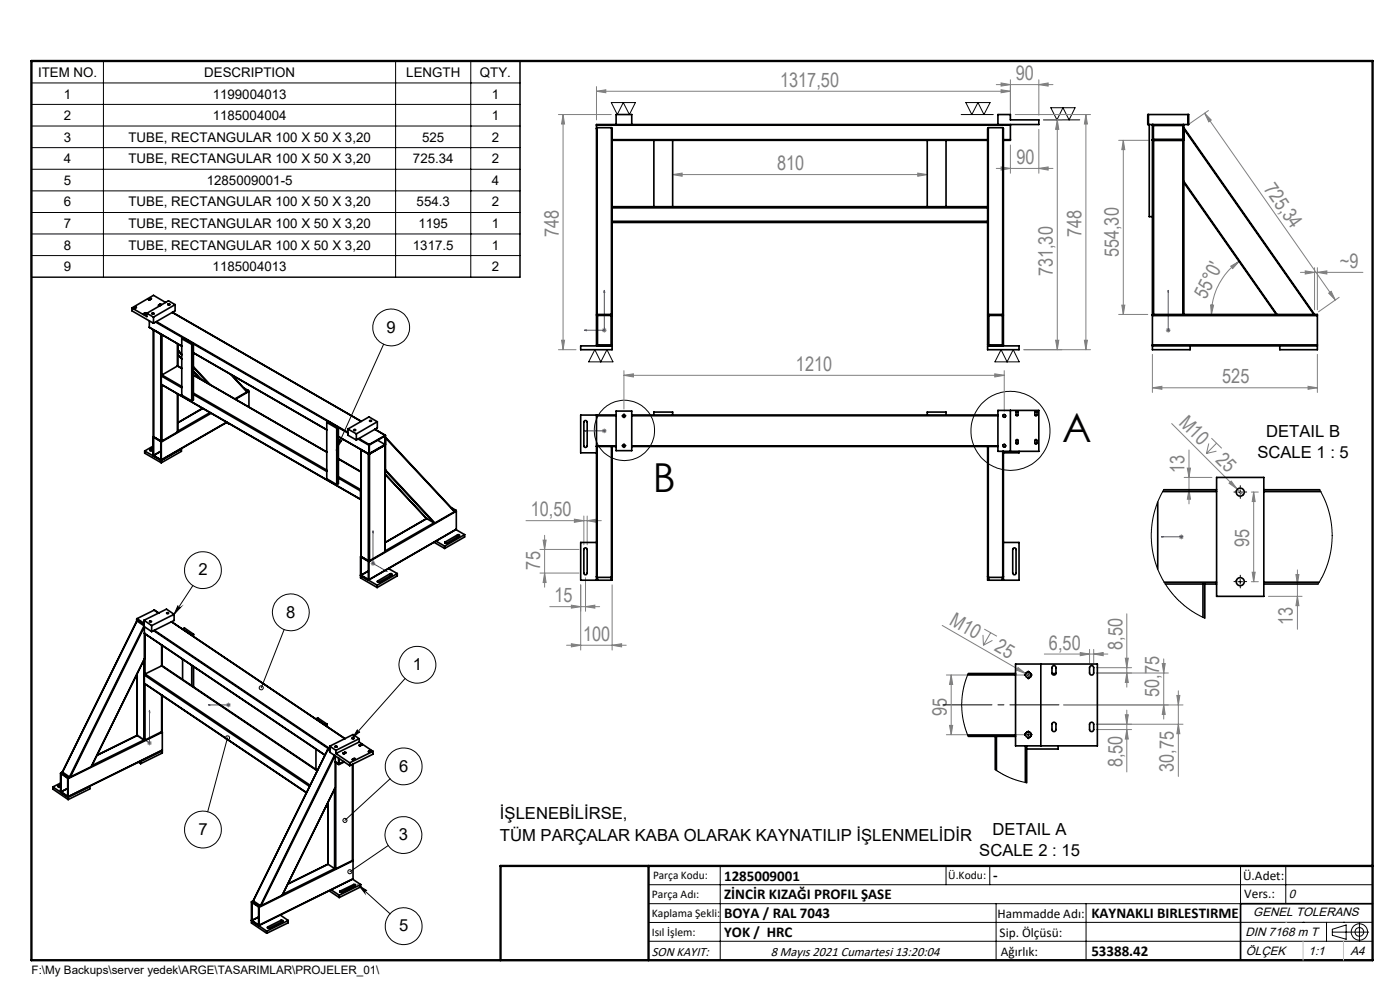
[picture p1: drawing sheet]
<svg xmlns="http://www.w3.org/2000/svg" width="297mm" height="210mm" viewBox="0 0 297 210" stroke-linecap="round" stroke-linejoin="round" font-family="sans-serif">
<g fill="none" stroke="#808080" stroke-width=".21">
<path d="M126.5 19.4l2-.4v.7zM126.5 18.4v7M126.5 19.4h87.8M211.3 17.9h12.1M212.4 19l1.9 .4-1.9 .3zM212.4 17.6l1.9 .3-1.9 .4zM214.3 16.9v8.5M220.4 17.9l2-.3v.7zM220.4 16.9v7.5M118.5 24.3h11.2M119.5 24.3l.3 2h-.7zM119.5 24.3v49.9"/>
<path d="M142.7 37l2-.3v.7zM142.7 37h54M194.7 36.7l2 .3-2 .4zM211.3 35.7h12.1M212.4 35.4l1.9 .3-1.9 .4zM214.3 30.8v6M215.4 24.3h16M220.4 35.7l2-.3v.7zM220.4 27.4v9.4M221.4 25.4h3.9M224.3 25.4l.3 2h-.7zM224.3 25.4v48.8"/>
<path d="M230.4 24.3v49.9M230.4 24.3l.3 2h-.7zM237.3 29.8h6.3M238.3 29.8v36.9M238.3 29.8l.3 1.9h-.6zM255.6 24l1.4 1.5-.6 .4zM255.6 24l27.7 39.6M256.4 23.5l-4.4 3M261.1 56.5l1.8-1.1-1.4 1.6zM262.9 55.4a13.7 13.7 0 0 0-5.9 11.3M275.9 57.8h13.2M276.9 57.5l2 .3-2 .3z"/>
<path d="M278.9 56.8v8.9M279.5 57.8l2-.3v.6zM279.5 56.8v8.9M118.5 74.2h3.7M119.1 72.2h.7l-.3 2zM127.7 70.1h1M127.8 69.7l.8 .7M128.2 69.6v.9M128.6 69.7l-.8 .7M132.4 79.6l2-.3v.7zM132.4 78.6v8.2M132.4 79.6h80.6"/>
<path d="M211 79.3l2 .3-2 .4zM213 78.6v8.6M217.2 74.2h14.2M223.9 72.2h.7l-.3 2zM230 72.2h.7l-.3 2zM237.3 66.7h6.2M238 64.7h.6l-.3 2zM244.5 75.2v8M247.3 70.1h1M247.5 69.7l.7 .7M247.8 69.6v.9M248.2 69.7l-.7 .7"/>
<path d="M256.8 64.7h.7l-.5 2zM279.5 75.2v8M281.9 62.2l.5-.4 .9 1.8zM284.1 63.1l-4.4 3M127.7 91.4h1M127.8 91l.8 .7M128.2 90.9v1M128.6 91l-.8 .7M244.5 82.3l2-.4v.7zM244.5 82.3h35M248.6 89.8l13.8 13.9M251.9 99.3h.7l-.4 2z"/>
<path d="M252.2 95.5v11.4M256.4 94.1l-.5 2.1M257 92.9l2.2 2.2M258.1 95.7l-2.2 .5M258.1 94l-2.2 2.2M277.5 81.9l2 .4-2 .3zM78.6 119.5h1M78.8 119.2l.7 .7M79.1 119v1M79.5 119.2l-.7 .7M111.6 110.4h16M114.5 116.5h8.3"/>
<path d="M115.2 114.6h.7l-.4 1.9zM115.5 113.6v11M121.8 110.1l2.1 .3-2.1 .4zM123.9 109.5v6.1M124.6 110.4l1.9-.3v.7zM124.6 109.5v6.1M250.1 113.9h1M250.3 113.5l.7 .8M250.6 113.4v1M251 113.5l-.7 .8M251.2 101.3h5.9M252.2 103.9l.4 2h-.7z"/>
<path d="M261.2 102.1l1.2 1.6-1.7-1.2zM262.4 103.7l1.4 1.4M265.5 104.4h1.4M266 104.4v19M266 104.4l.3 2h-.7zM114.5 121.6h8.3M115.5 121.6l.4 2h-.7zM116.6 128.7h10.6M120.2 136.9h12.7M121.2 128.4l2 .3-2 .3zM121.2 136.6l2 .3-2 .3zM123.2 124.1v13.8"/>
<path d="M124.2 128.7l2-.3v.6zM124.2 122.5v7.2M129.9 136.9l2-.3v.6zM129.9 124.1v13.8M199.9 132.7l17.7 10.2M208.5 134.7l.1 2.2M208.8 133.4l2.7 1.6M210.1 134.2l-1.5 2.7M210.5 135.8l-1.9 1.1M221.5 138.7h13.5M229.2 138.4l1.9 .3-1.9 .4zM231.1 137.8v2.8"/>
<path d="M232 138.7l2-.3v.7zM232 137.8v2.8M238.7 139.6h.7l-.4 2zM239 130.2v15.6M246.9 139.8v12.7M265.5 123.4h1.4M265.6 121.4h.7l-.3 2zM269.1 126.5h7.1M274.9 121.9h.7l-.4 2zM275.2 120.9v12.6M275.2 126.5l.4 2h-.7zM31.2 157.6h1"/>
<path d="M31.4 157.3l.7 .7M31.7 157.1v1M32.1 157.3l-.7 .7M47.9 149.5h1.1M48.1 149.2l.7 .7M48.5 149v1M48.8 149.2l-.7 .7M200.8 143.2h16.3M200.8 155.8h16.3M201.4 153.9h.7l-.3 1.9zM201.8 143.2l.3 2h-.7zM201.8 143.2v12.6"/>
<path d="M216 141.6l1.6 1.3-1.9-.7zM217.6 142.9l1.1 .6M225.6 149.5h25.4M232.6 142.8h15.3M232.6 153.6h18.4M232.6 154.8h7.5M232.6 141.6h7.5M238.7 151.6h.7l-.4 2zM239 154.8l.4 2h-.7zM239 142.8l.4 2h-.7zM239 150.6v13.2M246.6 140.7h.6l-.3 2.1z"/>
<path d="M246.9 149.5l.3 2h-.6zM249.7 147.5h.6l-.3 2zM250 146.5v18.2M250 153.6l.3 2h-.6z"/>
</g>
<g fill="none" stroke="#000" stroke-width=".21">
<path d="M6.7 13h103.6v45.8h-103.6zM6.7 17.6h103.6M21.9 13v45.8M83.9 13v45.8M99.9 13v45.8M6.7 22.1h103.6M6.7 26.7h103.6M6.7 31.3h103.6M6.7 35.9h103.6M129.7 21.8h5.1l-1.3 2.5-1.3-2.5-1.2 2.5zM203.9 24.3h6.8M204.9 21.8h5.1l-1.3 2.5-1.2-2.5-1.3 2.5z"/>
<path d="M221.4 25.4h7.7M222.9 22.9h5.2l-1.3 2.5-1.3-2.5-1.3 2.5zM6.7 40.5h103.6M6.7 45.1h103.6M6.7 49.6h103.6M6.7 54.2h103.6M35.6 64.5l.3-.1a.21 .21 0 0 1-.1 .4 .2 .2 0 0 1-.2-.3zM81.4 73l-10 22.1M126.2 74.2l1.3 2.6 1.3-2.6 1.2 2.6h-5.1zM212.4 74.2l1.2 2.6 1.3-2.6 1.3 2.6h-5.1zM72 93.1a.32 .32 0 0 0 .1 .4 .32 .32 0 0 0 .5-.1l-1.2 1.7zM132.2 94.6h.3"/>
<path d="M132.2 88.2h.3M132.4 88v.4M132.4 94.4v.3M212.7 88.3a.32 .32 0 0 1 .3-.4 .32 .32 0 0 1 .3 .4 .32 .32 0 0 1-.4 .2M212.7 94.6a.33 .33 0 0 1 .3-.4 .33 .33 0 0 1 .4 .4 .33 .33 0 0 1-.5 .3M262.6 104.4h1M263.1 103.9v1M37.7 128.5a.33 .33 0 0 0 .2 .4 .33 .33 0 0 0 .4-.1l-1.4 1.5zM40.9 124.2l-4 6.1M60.3 133.5l-4.9 12.4M262.6 123.4h1M263.1 122.9v1"/>
<path d="M48.3 156.5l-4.2 15.7M74.7 156.5a.22 .22 0 0 1 .4-.1 .22 .22 0 0 1 0 .4 .22 .22 0 0 1-.4-.1zM75.8 154.8a.33 .33 0 0 0 .1 .4 .33 .33 0 0 0 .4 0l-1.5 1.3zM85.9 143.9l-11.1 12.6M217.5 143.4a.67 .67 0 0 1 .6-.8 .67 .67 0 0 1 .7 .7 .67 .67 0 0 1-.9 .6M217.5 156a.67 .67 0 0 1 .6-.8 .67 .67 0 0 1 .7 .8 .67 .67 0 0 1-.9 .5M217.8 143.2h.6M217.8 155.8h.6M218.1 142.9v.6M218.1 155.5v.7M82.4 179.3l-8.2 5.6M82.8 165.2l-9.6 8.8"/>
<path d="M76.1 187.8l1.8 1.1a.34 .34 0 0 0-.5 .1 .34 .34 0 0 0 0 .4zM76.1 187.8l6.7 6M137.6 187.7h153.6M137.6 191.7h153.6M137.6 199.7h153.6M152.8 183.7v20M200.7 183.7v4M210 183.7v4M211.3 191.7v12M230.4 191.7v12M263.2 183.7v20M272.8 183.7v8"/>
<path d="M276.4 195.6h.1M281.4 195.6v4.1M282.6 197.7h7.8M282.6 197.1l3-.9v3l-3-.8zM285 195.6h.1M288.4 195.8v3.8M291.2 195.6l-153.6 .1"/>
<circle cx="32.4" cy="66.6" r=".2"/>
<circle cx="83" cy="69.5" r="3.9"/>
<circle cx="132.5" cy="91.3" r="6.4"/>
<circle cx="214.4" cy="91.4" r="8.4"/>
<circle cx="43" cy="120.9" r="3.9"/>
<circle cx="61.7" cy="129.9" r="3.9"/>
<circle cx="48.3" cy="156.5" r=".43"/>
<circle cx="55.4" cy="145.9" r=".42"/>
<circle cx="71.3" cy="158.3" r=".2"/>
<circle cx="88.6" cy="141" r="3.9"/>
<circle cx="43" cy="176" r="3.9"/>
<circle cx="73.2" cy="174" r=".44"/>
<circle cx="85.6" cy="177.1" r="3.9"/>
<circle cx="85.6" cy="162.6" r="3.9"/>
<circle cx="74.2" cy="184.9" r=".43"/>
<circle cx="85.6" cy="196.5" r="3.9"/>
<circle cx="288.4" cy="197.7" r="1.74"/>
<circle cx="288.4" cy="197.7" r=".93"/>
</g>
<g fill="none" stroke="#00f" stroke-width=".21">
<path d="M124 70.1l.4-.2v.3zM128.2 61.6l.1 .4h-.2zM128.2 61.6v8.5h-4.2M247.8 69.9v.3zM247.8 61.6v.4v-.4M247.8 70.1h.1M247.8 61.6v8.5M124 91.4h4.2M124 91.4h.4h-.4M128.1 91.4h.2zM128.2 91.4h.1M79.1 112.6l.1 .4-.1-.1z"/>
<path d="M79.1 112.6v6.9l3 1.7M246.4 113.9h.4h-.4M246.4 113.9h4.2M250.5 113.9h.2zM250.6 113.9h.1M81.8 121l.3 .2h-.3zM29 155.7l.2 .1v.2zM31.7 150.7l.1 .4-.2-.1zM31.7 150.7v6.9l-2.7-1.9M44.2 149.5h.4h-.4M44.2 149.5h4.3M48.4 149.5h.2z"/>
<path d="M48.5 149.5h.1"/>
</g>
<path d="M224.6 149.5h-24.6" fill="none" stroke="#000" stroke-width=".21" stroke-dasharray="15.2 1.3 1.3 1.3" stroke-dashoffset="4.8"/>
<g fill="none" stroke="#000" stroke-width=".21" stroke-dasharray="15.2 1.3 1.3 1.3">
<path d="M132 94.5h-.1M132 88.2h-.1M132.4 94.2v-.1M132.4 94.9v.1M132.4 87.9v-.1M132.4 88.5v.2M132.7 94.5h.1M132.7 88.2h.1M262.1 104.4h-.3M263.1 103.4v-.4M263.1 105.4v.3M264.1 104.4h.4"/>
<path d="M262.1 123.4h-.3M263.1 122.4v-.4M263.1 124.4v.3M264.1 123.4h.4M217.5 143.2h-.3M217.5 155.8h-.3M218.1 142.5v-.2M218.1 143.8v.3M218.1 155.2v-.3M218.1 156.5v.2M218.8 143.2h.2M218.8 155.8h.2"/>
</g>
<path d="M106.2 203.7h185" fill="none" stroke="#000" stroke-width=".25"/>
<path d="M291.2 191.7h-28v12" fill="none" stroke="#000" stroke-width=".35"/>
<path d="M6.7 12.9h284.5v190.8h-284.5zM137.6 183.7v20M291.2 183.7h-185v20" fill="none" stroke="#000" stroke-width=".5"/>
<path d="M272.8 195.6h.1M276.4 199.7v4M285 199.7v4" fill="none" stroke="#c0c0c0" stroke-width=".21"/>
<path d="M37.7 128.5a.33 .33 0 0 0 .2 .4 .33 .33 0 0 0 .4-.1l-1.4 1.5zM75.8 154.8a.33 .33 0 0 0 .1 .4 .33 .33 0 0 0 .4 0l-1.5 1.3zM76.1 187.8l1.8 1.1a.34 .34 0 0 0-.5 .1 .34 .34 0 0 0 0 .4zM72 93.1a.32 .32 0 0 0 .1 .4 .32 .32 0 0 0 .5-.1l-1.2 1.7z" fill="#000"/>
<g fill="#00f">
<path d="M247.8 69.9v.3zM247.8 61.6v.4z"/>
<path d="M81.8 121l.3 .2h-.3zM79.1 112.6l.1 .4-.1-.1zM124 70.1l.4 .1v-.3zM128.2 61.6l-.1 .4h.2zM44.2 149.5h.4zM48.4 149.5h.2z"/>
<path d="M124 91.4h.4zM128.1 91.4h.2z"/>
<path d="M29 155.7l.2 .3v-.2zM31.7 150.7l-.1 .3 .2 .1z"/>
<path d="M246.4 113.9h.4zM250.5 113.9h.2z"/>
</g>
<g fill="#808080">
<path d="M261.2 102.1l1.2 1.6-1.7-1.2z"/>
<path d="M216 141.6l1.6 1.3-1.9-.7z"/>
<path d="M281.9 62.2l.5-.4 .9 1.8zM255.6 24l1.4 1.5-.6 .4z"/>
<path d="M124.2 128.7l2-.3v.6zM121.2 128.4l2 .3-2 .3zM124.6 110.4l1.9-.3v.7zM121.8 110.1l2.1 .3-2.1 .4z"/>
<path d="M129.9 136.9l2-.3v.6zM121.2 136.6l2 .3-2 .3z"/>
<path d="M212.4 19l1.9 .4-1.9 .3zM126.5 19.4l2-.4v.7z"/>
<path d="M244.5 82.3l2-.4v.7zM277.5 81.9l2 .4-2 .3zM142.7 37l2-.3v.7zM194.7 36.7l2 .3-2 .4zM212.4 17.6l1.9 .3-1.9 .4zM220.4 17.9l2-.3v.7zM212.4 35.4l1.9 .3-1.9 .4zM220.4 35.7l2-.3v.7zM132.4 79.6l2-.3v.7zM211 79.3l2 .3-2 .4z"/>
<path d="M276.9 57.5l2 .3-2 .3zM279.5 57.8l2-.3v.6z"/>
<path d="M232 138.7l2-.3v.7zM229.2 138.4l1.9 .3-1.9 .4z"/>
<path d="M261.1 56.5l1.8-1.1-1.4 1.6zM256.8 64.7h.7l-.5 2z"/>
<path d="M238.7 151.6h.7l-.4 2zM239 154.8l.4 2h-.7z"/>
<path d="M275.2 126.5l.4 2h-.7zM274.9 121.9h.7l-.4 2z"/>
<path d="M246.9 149.5l.3 2h-.6zM246.6 140.7h.6l-.3 2.1z"/>
<path d="M115.2 114.6h.7l-.4 1.9zM115.5 121.6l.4 2h-.7z"/>
<path d="M201.8 143.2l.3 2h-.7zM201.4 153.9h.7l-.3 1.9z"/>
<path d="M223.9 72.2h.7l-.3 2zM224.3 25.4l.3 2h-.7z"/>
<path d="M119.5 24.3l.3 2h-.7zM119.1 72.2h.7l-.3 2z"/>
<path d="M266 104.4l.3 2h-.7zM265.6 121.4h.7l-.3 2zM249.7 147.5h.6l-.3 2zM250 153.6l.3 2h-.6z"/>
<path d="M238.3 29.8l.3 1.9h-.6zM238 64.7h.6l-.3 2zM251.9 99.3h.7l-.4 2zM252.2 103.9l.4 2h-.7z"/>
<path d="M230.4 24.3l.3 2h-.7zM230 72.2h.7l-.3 2z"/>
<path d="M238.7 139.6h.7l-.4 2zM239 142.8l.4 2h-.7z"/>
</g>
<g fill="none" stroke="#000" stroke-width=".35">
<path d="M126.5 26.6v40.1h.2M126.5 26.6h87.8M126.7 27.1l-.2 .2M126.7 27.1v39.6M126.7 27.1h3M129.7 27.1l.2 .1v39.5h-.2M129.7 27.1v39.6M129.9 29.8h79.6M129.9 29.6h79.6M130.7 26.4v-2.1h3.3v2.1M138.7 29.8v14M142.7 29.8v14"/>
<path d="M196.7 29.8v14M200.7 29.8v14M209.7 27.1l-.2 .2v39.4h.2M209.7 27.1h3M209.7 27.1v39.6M211.7 26.4v-2.1h2.6v1.1h6.1v1h-93.9v.2M212.7 27.1l.2 .2v39.4h-.2M212.7 27.1v39.6M212.9 29.6h1.4M214.3 29.6v.2h-1.4M214.3 26.4v.2M214.3 26.6v3"/>
<path d="M243.5 24.3h8.7v2.1h-8.7zM243.6 24.3v2.1M243.8 26.4v19.6h.7M244.5 29.8h.1M244.5 29.6l.1 .2M244.5 26.4v40.3M244.6 26.4l-.1 .2M244.6 29.8h6.4M244.7 26.6h6.2v3h-6.2zM244.7 29.8v36.9M250.9 29.8v36.9M251 29.8h.1"/>
<path d="M251 26.4l.1 .1v12M251.1 38.5v.2M251.1 29.6l-.1 .2M251.1 38.7v28M251.1 38.5l19.8 28.2M251.1 27.3l27.6 39.4M251.1 27.1l27.8 39.6M251.1 38.7l19.7 28M252 24.3v2.1M129.9 46.9h79.6M129.9 47.2h79.6M129.9 44.1h79.6"/>
<path d="M129.9 43.8h79.6M28 65.3v.6l4.6 2.7M28 65.3l3.2 1.9v-.7M28.4 65.3v.1M28.7 65.1h.2v.2l-.4 .2-.1-.2M28.7 65.1l-.3 .2M28.7 65.1v.3M30.5 66.5v.2M30.8 66.3l.3 .2-.4 .2-.2-.2M30.8 66.3l-.3 .2M30.8 66.3v.3M31.2 66.5l1.4 .8"/>
<path d="M31.5 63.5v.1M31.7 69.4l6.9 4M31.7 68.1v1.3M31.9 63.3l.2 .1-.4 .2-.2-.1M31.9 63.3l-.4 .2M31.9 63.3v.3M32.2 66.5l.3-.1 .2 .2h-.4zM32.6 67.3v1.3M32.6 70v22.7M32.6 70l1.5 .9M33 68.3l5.8 3.4M33.2 68.2l40.6 23.5"/>
<path d="M33.7 64.7v.1M34 64.5l.3 .1-.4 .3-.2-.1v-.1M34 64.5l-.3 .2M34 64.5v.3M34.1 70.9h.2M34.1 70.9v22.6M34.2 79.8v1.7M34.2 79.8l4.4 2.5M34.4 79.5l-.2 .3M34.4 71v8.5M34.4 79.5l4.2 2.5M35.1 64.2l-2.5-1.6-4.6 2.7"/>
<path d="M35.6 64.5l.5 .1-.4 .1zM36.6 66.2l40.1 23.2-40.2-23.1M37.1 64.6l-1.4-.8-4.5 2.7M37.1 64.6l-4.5 2.7M37.1 64.6v1.3l-4.5 2.7M37.6 77.6l1 .5M37.6 77.6l-3.2 1.9M37.6 72.9v4.7M37.6 77.6l1 .6M37.7 74.4h.1M37.7 72.9v4.7M37.7 75.2l.9 .9"/>
<path d="M37.7 74.4l.9 .9M37.8 74.3l-.1 .1M37.8 73v1.3M37.8 74.3l.8 .8M38.6 71.9v11.9l2.1 1.2M38.6 71.9l2.1 1.2M38.6 71.9l.3-.3 2.1 1.3M40.7 73.1v11.9M41 72.9v11.9l-.3 .2M41 79.5l28.3 16.4M41 74.9l28.3 16.3M41 78.8l1.6 1.6"/>
<path d="M41 72.9l28.6 16.5M41 72.9l-.3 .2M41 77.8l3.6 3.8M41 78l3.2 3.4M48.9 79.4l3.5 3.7M49.1 79.5l3.3 3.6M123.2 73.4h6.7v.8h-6.7zM126.7 66.7h3M126.8 66.7l-.3 .1v6.4l.3 .2M126.8 66.9h.1M126.8 73.2h.1M126.8 66.9h2.8"/>
<path d="M126.8 73.2h2.8M126.8 66.9v6.3M129.6 66.7l.3 .1v6.4l-.3 .2M129.6 73.2h.1M129.6 66.9h.1M129.6 66.9v6.3M209.5 73.4h6.7v.8h-6.7zM209.7 66.7h3M209.8 66.7l-.3 .2v6.3l.3 .2M209.8 66.9h2.9v6.3h-2.9M209.8 66.9h.1M209.8 73.2h.1"/>
<path d="M209.8 66.9v6.3M212.6 66.7l.3 .2v6.3l-.3 .2M244.5 66.7h.2M244.5 73.2v.2M244.5 66.7v.2M244.5 66.9v6.3M244.5 73.4v.8h8v-.8M244.5 66.9h35M244.5 73.2h35M244.5 73.4h35M244.7 66.7h6.2M250.9 66.7h.2"/>
<path d="M251.1 66.7h19.7M270.8 66.7h.1M270.9 66.7h7.8M271.5 73.4v.8h8v-.8M278.7 66.7h.2M278.9 66.7h.6v.2M279.5 73.2v.2M279.5 66.9v6.3M30.7 95.7v.4l3.5 2.1M30.7 95.7l3.5 2M31.9 95.4l-.1 .1 .1 .1 .6-.1M31.9 95.4v.2"/>
<path d="M32.5 94.6l-1.8 1.1M32.5 95l-.6 .4M32.6 92.6l-.1 .1M32.6 92.7h-.1v4l1.6 .9 .1-.1M32.6 92.8l1.5 .9v3.8M32.6 92.8h.1M32.6 92.8v3.8M32.6 92.7l1.5 .8M32.6 96.6l1.5 .9M34.1 93.5h.3M34.1 93.5l.1 .3M34.1 97.5h.1"/>
<path d="M34.1 95.7l-1.5 .9M34.2 81.5l42.4 24.5-.1-1.9M34.2 81.5l.1 .1M34.2 97.5l13.9-7.9-13.9 8M34.2 93.8v3.7M34.2 97.7v.5M34.4 81.6v11.9M37.6 91.6l-3.2 1.9M37.6 83.5v8.1M37.7 83.6l-.1 8M38.4 95.2h.1M38.5 95.2l-4.3 2.5"/>
<path d="M38.5 95.2v.5l-4.3 2.5M41 83.7l28.3 16.3M41 83.4l28.3 16.3M43 86.6l-5.3 3.1 5.3-3.1M44.6 87.5l-6.9 4M44.8 87.7l-10.6 6.1M48 89.6l.5 .3M48.5 89.8v.1M48.6 89.9h-.1M51.7 82.3l1 .5M52.4 83.1l-2.6 1.5M52.7 82.8l.1 .2"/>
<path d="M52.7 82.8l-.3 .2M52.8 83v3.3M52.8 83l-2.8 1.7M69.3 89.6l.4-.2 2.1 1.2M69.3 89.6l2.1 1.2M69.3 89.6v12l2.1 1.2M71.4 90.8v12M71.8 90.6v12l-.4 .2M71.8 97.3l4.8 2.7M71.8 92.6l6.5 3.7M71.8 90.7l2 1.2M71.8 90.6l-.4 .2"/>
<path d="M71.8 97.4l4.8 2.7M73.8 91l1.8 1M73.8 91v1.3l1.8 1M75.6 92v1.3M76 93.1l2.2 1.3M76.1 93l2.2 1.3M76.6 95.5v-.2v22.7M76.6 95.5l1.5 .8M76.6 95.5v22.6M78.1 96.3h.1M78.1 96.3v22.6M78.2 94.4v1.9"/>
<path d="M78.3 94.3l-.1 .1M78.4 94.4l3.3-1.9v1.8l-3.3 1.9zM78.4 89.2h.4v.2h-.3zM79.5 91.1l2.2 1.2M79.6 91l2.2 1.3M80 89.5l-1.7-1.1-4.5 2.6M80 89.5l-4.4 2.5M80 89.5v1.3l-4.4 2.5M80.2 93.4l1.5 .9M81.7 94.4v22.6M81.7 99.8h.1M81.7 92.3l.1 7.4"/>
<path d="M81.7 94.4l-3.5 1.9M81.7 99.8l10.4 11.1M81.7 92.3l-3.4 2M81.8 99.7l-.1 .1M81.8 92.7l14.6 15.8M81.8 94.3l-.1 .1M81.8 92.9l14.6 15.6M81.8 99.7l10.5 11.2M124 89.2a.36 .36 0 0 1 .6 .4v5a.35 .35 0 0 1-.4 .3 .35 .35 0 0 1-.3-.3v-5.1zM126.5 88v.2M126.5 94.6v.1M126.5 88.2v6.4"/>
<path d="M126.5 94.7v28.4M126.5 94.7h4.2M126.5 88.2h4.2M126.5 94.6h4.2M126.7 94.7v27.8M129.7 94.7v27.8M129.9 94.7v28.4h-.3M130.7 87.2h3.3v8.4h-3.3zM130.7 88h-7.5v8.1h3.3M134 88h77.7M134 94.7h77.7M134 88.2h77.7"/>
<path d="M134 94.6h77.7M138.7 88v-.6h4v.6M196.7 88v-.6h4v.6M209.5 94.7v28.4h.3M209.7 94.7v27.8M211.7 87.1h8.7v8.6h-8.7zM212.7 95.7v26.8M212.9 95.7v27.4M214.3 87.1v8.6M215.5 88h.5M215.6 93.3h.3l.1 .7a.21 .21 0 0 1-.2 .2 .21 .21 0 0 1-.3-.2zM215.6 87.3h.3l.1 .7a.21 .21 0 0 1-.2 .2 .21 .21 0 0 1-.3-.2z"/>
<path d="M216.2 95.7v.4h-3.3M219.6 87.3h.3l.1 .1v.6a.23 .23 0 0 1-.2 .2 .23 .23 0 0 1-.3-.2zM219.6 93.3h.3l.1 .1v.6a.23 .23 0 0 1-.2 .2 .23 .23 0 0 1-.3-.2zM71.8 101.4l4.7 2.7M71.8 101.1l4.8 2.8M76.6 118v.1M76.6 104l-.1 .1M76.6 118l-.1 .1M76.6 118.2h.1M76.6 118.2v3.8M76.6 118.1h-.1v3.9l1.6 1h.1M76.6 118.1l1.5 .8"/>
<path d="M76.6 118.2l1.5 .9M78.1 118.9h.3M78.1 118.9l.1 .3M78.1 119.1h.1M78.1 119.1v3.8M78.2 119.2v3.8M81.7 117v-22.6l-3.3 1.9v22.6M81.7 117l-3.3 1.9M81.7 100.6l8.8 9.4M90.5 110h.1M90.5 110l-8.8 5.1 8.8-5.1M90.5 110l1.6 .9"/>
<path d="M92.1 115l2.2 1.3M92.1 110.9l-10.4 6M92.1 110.9h.2M92.5 114.8l1.8 1M94.3 115.8v.5M94.4 115v.2M95.7 107.7l1 .5M96.4 108.5l-4.1 2.4M96.7 108.2l.1 .2M96.7 108.2l-.3 .2M96.7 112.4l1.9 1M96.8 112.2l-18.6 10.8"/>
<path d="M96.8 108.4l-18.6 10.8M96.8 108.4v3.8M97.1 113.4h.3l.1 .2-2.7 1.6h-.4v-.2M97.1 113.4l-2.7 1.6M97.1 113.4v.5M98.6 113.4v.5l-4.3 2.4M98.6 113.4l-4.3 2.4M124 116.3a.37 .37 0 0 1 .6 .2v5.1a.35 .35 0 0 1-.4 .3 .35 .35 0 0 1-.3-.3zM126.5 115.1h-3.3v8h3.3M212.9 115.1h3.3v8h-3.3M214.9 116.3a.36 .36 0 0 1 .4-.1 .36 .36 0 0 1 .2 .3v5.1a.35 .35 0 0 1-.3 .3 .35 .35 0 0 1-.4-.3zM245.6 106.5v14.2"/>
<path d="M246.7 104.3h11.4M246.9 103.9h11.2M258.1 101.3h10v25.2h-10zM268.1 103.9h11.9M268.1 104.3h12.1M29 131.4v.4M29 131.4l1.6 1M29.1 131.7l-15.8 32.1M29.1 131.2l-.1 .2M29.1 131.7l1.5 1M29.1 131.2l1.5 1M30.6 131.6l1.6 1.1"/>
<path d="M30.6 131.6v1.3l1.6 1.1M30.6 132.8l-15.9 32M30.6 134.4h.1M30.6 139.8l-11.2 22.8M30.6 134.4l38.3 25.8M30.6 139.8v-6.8l-15.7 31.8M30.8 134.4v8.6M32.2 132.7v1.3M32.6 133.8l37.4 25.2M32.7 129.4l1 .6zM32.7 129.4l-3.6 1.8M32.7 133.7l37.3 25.1"/>
<path d="M34.3 136.8v4.4M34.4 136.9v4.3M35.3 130h.3a.17 .17 0 0 1-.1 .2 .17 .17 0 0 1-.2-.2zM36.4 131.9l36.8 24.8M36.9 130.3l-4.7 2.4M36.9 130.3l-1.6-1.1-4.7 2.4M36.9 130.3v1.3l-4.7 2.4M38.7 133.4h.1M38.7 139.8v4.3M38.7 133.4l2 1.3M38.7 133.4l.4-.2 2 1.3M40.7 134.7v.1"/>
<path d="M41.1 134.5l-.4 .2M41.1 134.5v.5M76.5 122.1v.5l3.5 2M76.5 122.1l3.5 2M76.5 122.1h.1M76.6 122h.1M76.6 122l1.5 .9M78.1 122.9h.1M78.1 121.1l-1.5 .9M80 124.1v.5M80.1 123.3v.2M82.4 120.6l1.9 1.1"/>
<path d="M82.8 121.7h.3l.1 .2-2.8 1.6-.4-.1 .1-.1M82.8 121.7l-2.7 1.6M82.8 121.7v.5M84.3 121.7l-4.3 2.4M84.3 121.7v.5l-4.3 2.4M126.5 123.1h.3M126.5 122.3l.2 .2M126.7 122.5h3M126.8 122.5v.6M126.8 123.1h2.8M129.6 122.5v.6M129.9 122.3l-.2 .2"/>
<path d="M209.5 122.3l.2 .2M209.7 122.5h3M209.8 122.5v.6M209.8 123.1h2.8M212.6 123.1h.3M212.6 122.5v.6M212.9 122.3l-.2 .2M247 123.5h11.1M247.2 123.9h10.9M255.2 123.9v7M255.6 123.9v7.2M268.1 123.9h11.5"/>
<path d="M268.1 123.5h11.8M29.1 156h.1M29.1 143v13M29.1 156l-8.5 4.2M29.1 156l1.4 1M29.1 142.9v13.1M29.1 156l-8.6 4.3M30.5 157h.3M30.5 140v17M30.5 157l-11 5.4M30.6 144.9l34.4 23.3M30.6 143.2v1.7"/>
<path d="M30.6 143.2l35.1 23.6M30.6 144.9l34.4 23.2M30.8 143l-.2 .2M30.8 145.1v11.9M30.8 143l35 23.6M34.3 141.2l33 22.2M34.3 155.2l-3.5 1.8M34.3 141.2l-3.5 1.8M34.3 147.5v7.7M34.3 141.2l33 22.3M34.4 155.1l-.1 .1M34.4 155.1v.2"/>
<path d="M34.4 147.5v7.6M34.4 159.2h.1M34.4 159.1v.1M34.4 159.2l-20 9.8M34.4 155.3l-19.9 9.9M34.4 159.1l-19.9 9.9M34.4 155.3v3.8M34.4 159.2v.5l-4.6 2.3M40.7 141.1v4.4M41.1 141.4v4.3M67 152.5l2 1.3M67 152.5h.1"/>
<path d="M67 158.9v4.3M67 152.5l.4-.2 2 1.3M69 153.8h.1M69.4 153.6l-.4 .2M69.4 153.6v.5M69.5 159l-15.8 32.1M69.5 159l.5 .3M70 158.3v1.3l4.2 2.8M70 158.3l1.3 .9M71.3 159.2v.6M71.3 159.8l2.9 2M72.8 159.7v.2"/>
<path d="M73.1 159.6l.3 .1-.4 .2h-.2v-.2M73.1 159.6l-.3 .1M73.1 159.6v.2M76.2 157.4l-4.9 2.4M76.2 157.4l2.9 2M76.2 156.7l-1.3-.9-4.9 2.5M76.2 156.7l-4.9 2.5M76.2 156.7v.7M76.2 158v.2M76.6 157.9l.2 .1-.4 .2h-.2v-.2M76.6 157.9l-.4 .1M76.6 157.9v.2"/>
<path d="M78.2 159.4v.1M78.5 159.2l.3 .1-.4 .2h-.2v-.1M78.5 159.2l-.3 .2M78.5 159.2v.2M79.1 159.4l-4.9 2.4M79.1 159.4v.6l-4.9 2.4M205.3 143.1h10.1M205.3 155.9h10.1M205.4 142.9h10M205.4 156.2h10M211.1 156.2v7M211.4 156.2v7.2"/>
<path d="M215.4 140.9h17.4v17.3h-17.4zM217.5 158.2v7.8M217.8 158.2v7.8M220.8 140.9v17.3M223.2 142.9h.8M223.3 153.3l.4-.1 .3 .3v1.3a.42 .42 0 0 1-.4 .4 .42 .42 0 0 1-.4-.4zM223.4 141.2h.4l.2 .3v1.3a.42 .42 0 0 1-.4 .4 .42 .42 0 0 1-.4-.4v-1.3zM224.5 158.2v.7h-6.7M231.2 141.3l.3-.1 .4 .1 .1 1.5a.44 .44 0 0 1-.4 .4 .44 .44 0 0 1-.5-.4zM231.2 153.3l.3-.1 .4 .1 .1 1.5a.44 .44 0 0 1-.4 .4 .44 .44 0 0 1-.5-.4zM11.2 166.9v.5l3.3 2.2M11.2 166.9l3.3 2.2"/>
<path d="M12.4 166.7v.2h.4M12.4 166.7v.2M12.8 166.1l-1.6 .8M12.8 166.5l-.4 .2M12.9 164.1h.1M12.9 167.9h.1M12.9 164.1v3.8M12.9 167.9l1.5-.7-1.4 .7M13 164h-.2v3.9l1.6 1.1h.1M13 164l1.4 1M13 164.1l1.4 1M13 167.9l1.4 1"/>
<path d="M13.3 163.8l-.4 .2M13.3 163.8l1.4 1M13.3 163.8l-.3 .2M14.4 165l.1 .2M14.4 168.9h.1M14.4 165.1h.1M14.4 165.1v3.8M14.5 165.2v3.8M14.5 169.1v.5M14.7 164.8l-.3 .2M14.7 164.8h.2M19 166.8l.1 .1"/>
<path d="M19.1 166.9v.4l-4.6 2.3M19.1 166.9l-4.6 2.2M19.4 162.6l-4.5 2.2M29.4 161.7l.4 .3M29.8 161.5v.5M69.2 171l.3 .2M69.2 170.9l.3 .2M69.5 171.1l.1 .1M69.5 170.4v.7M69.6 170.2v13.1M70.9 160.2l-15.7 31.9M71 167.3v16.9"/>
<path d="M71.1 160.3l-15.7 31.8M71.1 161.7h.1M71.1 167.1h.1M71.1 161.7l.8 .5M71.1 167.1l-11.2 22.8M71.1 160.3v6.8M71.1 161.6l.7 .5M71.2 161.7v22.6M71.8 160.8v1.3M72 160.9v1.1l.9-.5M73 161.6l-1.2 .5M74.2 161.8v.6"/>
<path d="M74.8 161v.2M74.8 162.1v20.4M75.1 160.9l.3 .1-.5 .2-.2-.1 .1-.1M75.1 160.9l-.3 .1M75.1 160.9v.2M53.3 195.3v.5l3.3 2.2M53.3 195.3h.1M53.3 195.3l3.3 2.2M53.4 191.3l-.1 3.9 1.6 1.1 .1-.1M53.4 191.4l1.5 1v3.8M53.4 191.4h.1M53.4 191.4v3.9"/>
<path d="M53.4 191.3l1.5 1M53.4 195.3l1.5 .9M53.7 191.1l1.5 1M53.8 191.1l-.4 .2M54.9 192.3l.1 .2M54.9 196.2h.1M54.9 194.5l-1.5 .8M55 192.5v3.7M55.2 192.1l-.3 .2M55.2 192.1h.2M56.6 197.5v.5M56.8 196.6v.3"/>
<path d="M59.4 194.1l1.7 1.2M59.6 195.2h.3l.2 .2-3 1.5h-.3v-.3M59.6 195.2l-2.8 1.4M59.6 195.2v.4M59.9 189.9l-4.5 2.2M59.9 189.9h.1M61.1 195.3l-4.5 2.2M61.1 195.3v.4l-4.5 2.3M69.6 183.3h.1M69.6 183.3l-8.5 4.2M69.6 183.3l1.4 .9M69.6 183.3l-8.6 4.3"/>
<path d="M69.8 189l2.2 1.4M70.3 188.8l1.7 1.1M71 184.2l.2 .1M71 184.2l-11 5.5M72 189.9v.5M72.2 189v.3M74.8 182.5l-3.6 1.8M74.8 182.4l.1 .2M74.8 186.5l1.7 1.1M74.9 186.4l-20 9.9M74.9 182.6l-19.9 9.9M74.9 186.4l-19.9 9.8"/>
<path d="M74.9 182.6v3.8M75 187.6h.4l.1 .1-3 1.6-.4-.1 .1-.2M75 187.6l-2.8 1.4M75 187.6v.4M76.5 187.6l-4.5 2.3M76.5 187.6v.5l-4.5 2.3"/>
<circle cx="75.2" cy="91.2" r=".18"/>
<circle cx="132.4" cy="94.6" r=".28"/>
<circle cx="132.4" cy="88.2" r=".28"/>
<circle cx="213" cy="88.2" r=".28"/>
<circle cx="213" cy="94.6" r=".28"/>
<circle cx="263.1" cy="104.4" r=".85"/>
<circle cx="32" cy="131.8" r=".18"/>
<circle cx="263.1" cy="123.4" r=".85"/>
<circle cx="71.3" cy="158.4" r=".18"/>
<circle cx="74.9" cy="156.6" r=".18"/>
<circle cx="218.1" cy="155.9" r=".56"/>
<circle cx="218.1" cy="143.2" r=".56"/>
</g>
<path d="M246.9 103.9l-1.6 3.4-.6 1.9-.3 2-.2 1.8 .1 2.4 .3 2.1 .5 1.9 1.5 3.5 1.3 2 1.4 1.7 1.5 1.4 1.7 1.4 3.1 1.7M280 103.9l1.2 2.4 .8 2.4 .5 2.8 .1 2.8-.3 2.8-.6 2.4-1 2.5-1.1 1.9M205.4 142.9l-.9 2.7-.5 3.5 .3 3.3 .4 2 .7 1.8M211.1 163.2l1.7 1.1 1.4 .7 1.8 .6 1.8 .4" fill="none" stroke="#000" stroke-width=".21"/>
<g font-size="8.5">
<text x="225.3" y="93.8">A</text>
<text x="138.5" y="104.4">B</text>
</g>
<g font-size="4.2" fill="#808080">
<text x="215.5" y="17">90</text>
<text x="165.5" y="18.4">1317,50</text>
<text x="215.6" y="34.8">90</text>
<text x="164.8" y="36.1">810</text>
<text x="268" y="40" transform="rotate(55 268 40)">725,34</text>
<text x="118.5" y="50.3" transform="rotate(-90 118.5 50.3)">748</text>
<text x="229.4" y="50.3" transform="rotate(-90 229.4 50.3)">748</text>
<text x="223.4" y="58.6" transform="rotate(-90 223.4 58.6)">731,30</text>
<text x="237.4" y="54.6" transform="rotate(-90 237.4 54.6)">554,30</text>
<text x="284.2" y="56.8">~9</text>
<text x="255.8" y="63.7" transform="rotate(-63 255.8 63.7)">55°0'</text>
<text x="168.9" y="78.7">1210</text>
<text x="259.3" y="81.3">525</text>
<text x="249.9" y="89.9" transform="rotate(45 249.9 89.9)">M10</text>
<text x="251.3" y="100.3" transform="rotate(-90 251.3 100.3)">13</text>
<text x="257.7" y="97.7" transform="rotate(45 257.7 97.7)">25</text>
<text x="112.6" y="109.5">10,50</text>
<text x="265" y="116.1" transform="rotate(-90 265 116.1)">95</text>
<text x="114.6" y="120.8" transform="rotate(-90 114.6 120.8)">75</text>
<text x="117.6" y="127.7">15</text>
<text x="123.7" y="135.9">100</text>
<text x="201.2" y="132.3" transform="rotate(30 201.2 132.3)">M10</text>
<text x="210.8" y="137.9" transform="rotate(30 210.8 137.9)">25</text>
<text x="222.5" y="137.8">6,50</text>
<text x="238.1" y="137.9" transform="rotate(-90 238.1 137.9)">8,50</text>
<text x="274.3" y="132.5" transform="rotate(-90 274.3 132.5)">13</text>
<text x="245.9" y="147.8" transform="rotate(-90 245.9 147.8)">50,75</text>
<text x="200.8" y="151.9" transform="rotate(-90 200.8 151.9)">95</text>
<text x="238.1" y="162.8" transform="rotate(-90 238.1 162.8)">8,50</text>
<text x="249" y="163.7" transform="rotate(-90 249 163.7)">30,75</text>
</g>
<g font-size="3.5">
<text x="82" y="70.6">9</text>
<text x="268.6" y="92.7">DETAIL B</text>
<text x="266.8" y="97.2">SCALE 1 : 5</text>
<text x="42.1" y="122.1">2</text>
<text x="60.7" y="131">8</text>
<text x="87.6" y="142.1">1</text>
<text x="84.7" y="163.7">6</text>
<text x="106.1" y="173.8">İŞLENEBİLİRSE,</text>
<text x="42.1" y="177.1">7</text>
<text x="84.6" y="178.3">3</text>
<text x="106.1" y="178.3">TÜM PARÇALAR KABA OLARAK KAYNATILIP İŞLENMELİDİR</text>
<text x="210.6" y="177">DETAIL A</text>
<text x="207.7" y="181.6">SCALE 2 : 15</text>
<text x="84.7" y="197.6">5</text>
</g>
<g font-size="3.2">
<text x="153.6" y="186.8">1285009001</text>
<text x="153.6" y="190.8">ZİNCİR KIZAĞI PROFIL ŞASE</text>
<text x="210.7" y="186.6">-</text>
<text x="153.6" y="194.8">BOYA / RAL 7043</text>
<text x="231.5" y="194.8">KAYNAKLI BIRLESTIRME</text>
<text x="153.6" y="198.8">YOK / HRC</text>
<text x="231.5" y="202.8">53388.42</text>
</g>
<g font-size="2.8">
<text x="8.1" y="16.3">ITEM NO.</text>
<text x="43.3" y="16.3">DESCRIPTION</text>
<text x="86.2" y="16.3">LENGTH</text>
<text x="101.8" y="16.3">QTY.</text>
<text x="13.6" y="20.9">1</text>
<text x="45.1" y="20.9">1199004013</text>
<text x="104.3" y="20.9">1</text>
<text x="13.5" y="25.5">2</text>
<text x="45.1" y="25.5">1185004004</text>
<text x="104.3" y="25.5">1</text>
<text x="13.5" y="34.6">4</text>
<text x="13.5" y="30.1">3</text>
<text x="27.2" y="34.6">TUBE, RECTANGULAR 100 X 50 X 3,20</text>
<text x="27.2" y="30.1">TUBE, RECTANGULAR 100 X 50 X 3,20</text>
<text x="87.6" y="34.6">725.34</text>
<text x="89.6" y="30.1">525</text>
<text x="104.3" y="34.6">2</text>
<text x="104.3" y="30.1">2</text>
<text x="13.5" y="39.2">5</text>
<text x="43.9" y="39.2">1285009001-5</text>
<text x="104.3" y="39.2">4</text>
<text x="13.5" y="43.8">6</text>
<text x="27.2" y="43.8">TUBE, RECTANGULAR 100 X 50 X 3,20</text>
<text x="88.4" y="43.8">554.3</text>
<text x="104.3" y="43.8">2</text>
<text x="13.5" y="53">8</text>
<text x="13.5" y="48.4">7</text>
<text x="27.2" y="53">TUBE, RECTANGULAR 100 X 50 X 3,20</text>
<text x="27.2" y="48.4">TUBE, RECTANGULAR 100 X 50 X 3,20</text>
<text x="87.6" y="53">1317.5</text>
<text x="88.8" y="48.4">1195</text>
<text x="104.3" y="53">1</text>
<text x="104.3" y="48.4">1</text>
<text x="13.5" y="57.5">9</text>
<text x="45.1" y="57.5">1185004013</text>
<text x="104.3" y="57.5">2</text>
<text x="263.7" y="186.7">Ü.Adet:</text>
<text x="263.9" y="190.5">Vers.:</text>
<text x="211.6" y="194.8">Hammadde Adı:</text>
<text x="138.3" y="202.8">SON KAYIT:</text>
<text x="163.5" y="202.8">8 Mayıs 2021 Cumartesi 13:20:04</text>
<text x="212.1" y="198.7">Sip. Ölçüsü:</text>
<text x="212.3" y="202.7">Ağırlık:</text>
</g>
<g font-size="2.6">
<text x="273.4" y="190.4">0</text>
<text x="265.9" y="194.4">GENEL TOLERANS</text>
<text x="264.2" y="198.5">DIN 7168 m T</text>
<text x="264.3" y="202.6">ÖLÇEK</text>
<text x="277.6" y="202.6">1:1</text>
<text x="286.5" y="202.6">A4</text>
</g>
<g font-size="2.5">
<text x="138.3" y="190.5">Parça Adı:</text>
<text x="138.5" y="186.5">Parça Kodu:</text>
<text x="201.2" y="186.5">Ü.Kodu:</text>
<text x="138.3" y="194.5">Kaplama Şekli:</text>
<text x="138.3" y="198.6">Isıl İşlem:</text>
<text x="6.7" y="206.7">F:\My Backups\server yedek\ARGE\TASARIMLAR\PROJELER_01\</text>
</g>
</svg>
